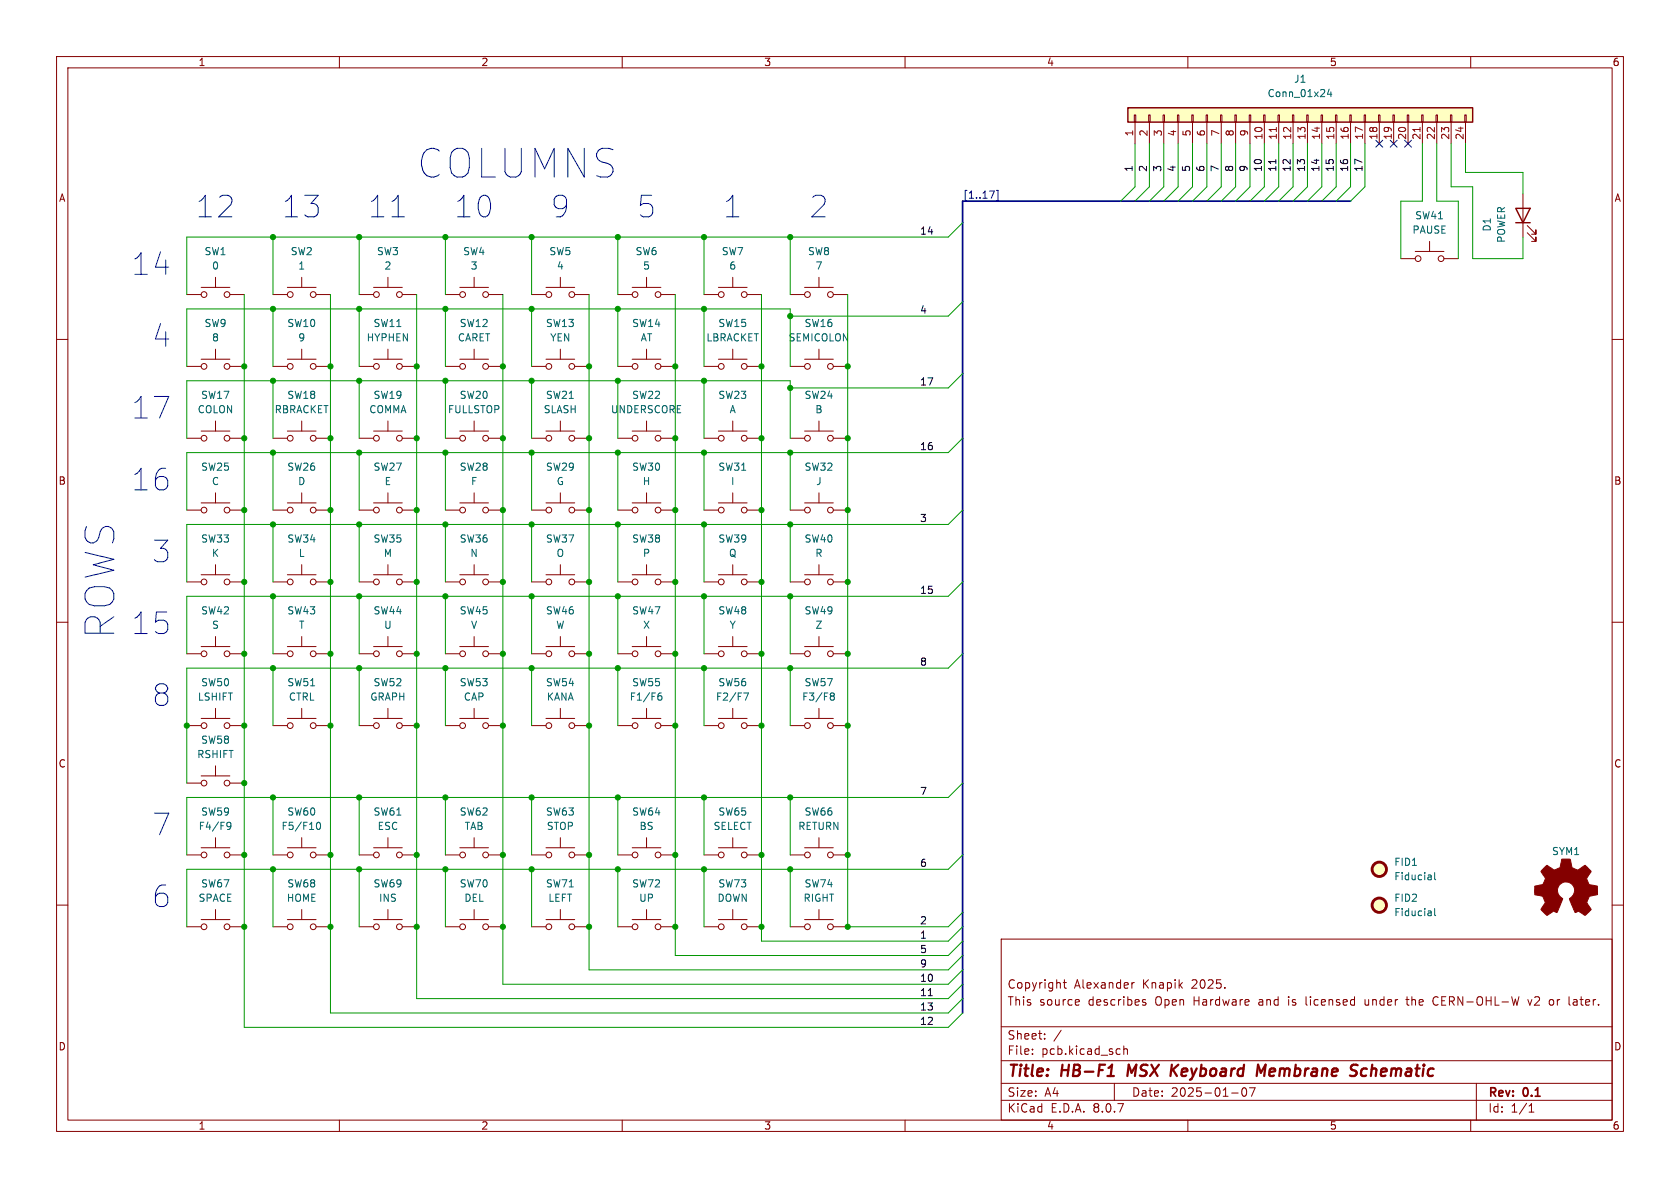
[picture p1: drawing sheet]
<svg xmlns="http://www.w3.org/2000/svg" width="297mm" height="210mm" viewBox="0 0 297 210" stroke-linecap="round" stroke-linejoin="round" font-family="sans-serif">
<g fill="none" stroke="#840000" stroke-width=".18">
<path d="M10 10h277v190h-277zM12 12h273v186h-273zM60 10v2M110 10v2M160 10v2M210 10v2M260 10v2M269.2 34.3v7.6M270 39.9l1.5 1.5v-.8v.8h-.7M48.3 52.1h2.5M50.8 50.8h5.1M53.3 49v1.8"/>
<path d="M55.9 52.1h2.5M78.7 52.1h2.6M81.3 50.8h5.1M83.8 49v1.8M86.4 52.1h2.5M94 52.1h2.5M96.5 50.8h5.1M99.1 49v1.8M101.6 52.1h2.5M109.2 52.1h2.6M111.8 50.8h5M114.3 49v1.8"/>
<path d="M116.8 52.1h2.6M124.5 52.1h2.5M127 50.8h5.1M129.5 49v1.8M132.1 52.1h2.5M247.6 45.7h2.6M250.2 44.5h5.1M252.7 42.7v1.8M255.3 45.7h2.5M270 41.1l1.5 1.6v-.8v.8h-.7M10 60h2M48.3 64.8h2.5"/>
<path d="M48.3 77.5h2.5M50.8 63.5h5.1M50.8 76.2h5.1M53.3 61.7v1.8M53.3 74.4v1.8M55.9 64.8h2.5M55.9 77.5h2.5M63.5 64.8h2.5M63.5 77.5h2.5M66 63.5h5.1M66 76.2h5.1M68.6 61.7v1.8"/>
<path d="M68.6 74.4v1.8M71.1 64.8h2.6M71.1 77.5h2.6M78.7 64.8h2.6M78.7 77.5h2.6M81.3 63.5h5.1M81.3 76.2h5.1M83.8 61.7v1.8M83.8 74.4v1.8M86.4 64.8h2.5M86.4 77.5h2.5M94 64.8h2.5"/>
<path d="M96.5 63.5h5.1M99.1 61.7v1.8M101.6 64.8h2.5M109.2 64.8h2.6M111.8 63.5h5M114.3 61.7v1.8M116.8 64.8h2.6M124.5 64.8h2.5M127 63.5h5.1M129.5 61.7v1.8M132.1 64.8h2.5M285 60h2"/>
<path d="M48.3 90.2h2.5M50.8 88.9h5.1M53.3 87.1v1.8M53.3 99.8v1.8M55.9 90.2h2.5M63.5 90.2h2.5M66 88.9h5.1M68.6 87.1v1.8M68.6 99.8v1.8M71.1 90.2h2.6M78.7 90.2h2.6M81.3 88.9h5.1"/>
<path d="M83.8 87.1v1.8M83.8 99.8v1.8M86.4 90.2h2.5M10 110h2M48.3 115.6h2.5M48.3 102.9h2.5M50.8 114.3h5.1M50.8 101.6h5.1M53.3 112.5v1.8M55.9 115.6h2.5M55.9 102.9h2.5M63.5 115.6h2.5"/>
<path d="M63.5 102.9h2.5M66 114.3h5.1M66 101.6h5.1M68.6 112.5v1.8M71.1 115.6h2.6M71.1 102.9h2.6M78.7 115.6h2.6M78.7 102.9h2.6M81.3 114.3h5.1M81.3 101.6h5.1M83.8 112.5v1.8M86.4 115.6h2.5"/>
<path d="M86.4 102.9h2.5M285 110h2M48.3 128.3h2.5M50.8 127h5.1M53.3 125.2v1.8M55.9 128.3h2.5M63.5 128.3h2.5M66 127h5.1M68.6 125.2v1.8M71.1 128.3h2.6M78.7 128.3h2.6M81.3 127h5.1"/>
<path d="M83.8 125.2v1.8M86.4 128.3h2.5M94 128.3h2.5M96.5 127h5.1M99.1 125.2v1.8M101.6 128.3h2.5M10 160h2M177 166h108v32h-108zM188 173.7h.5M188.2 173.2v1.3l.3 .2M190.6 176.7l.2 .4-.7 .1M190.7 177.6l-.1 .1"/>
<path d="M200.1 173.7v1M200.5 173.7l-.3 .1-.1 .2M202 177.1l.5 .2 .1 .2-.2 .2-.4-.1M202 176.8h.5M230.9 176.2l.1 1.4M241.3 176.7v.8l.2 .2M248.5 176.7h.6M248.7 176.2v1.3l.4 .2M254 176.2a.76 .76 0 0 0-.7 .7 .76 .76 0 0 0 .7 .8M270.1 176.7l.4 1 .3-1M274.2 176.7l.3 .1 .2 .2-.1 .6-.4 .1M278.6 176.7l-.4 .1"/>
<path d="M278.7 177.1h-.4a.29 .29 0 0 0-.2 .3 .29 .29 0 0 0 .2 .3h.4M285 160h2M60 198v2M110 198v2M160 198v2M177 194.5h108M177 191.5h108M177 187.5h108M177 181.5h108M182.5 186.3v.1M182.5 185.5v.1M184.7 183.6v.1"/>
<path d="M184.7 182.8v.1M187.6 182.1l-1.3 2M197 191.5v3M197.9 185.4l.1 .1M198 186.3l-.1 .1M198.7 184.9v1.5M198.7 185.5l.2-.1 .3 .1 .1 .9M210 198v2M217.7 193.2h1.2M219.7 192.4a.81 .81 0 0 0 .3 1.4l.2-.1 .2-.5-.2-.8M221.9 192.3l-.7 1.5M260 198v2"/>
<path d="M261 191.5v6.5M270.3 196.6h.9M270.3 195.5l.4-.4v1.5"/>
<circle cx="51.3" cy="52.1" r=".51"/>
<circle cx="55.4" cy="52.1" r=".51"/>
<circle cx="81.8" cy="52.1" r=".51"/>
<circle cx="85.9" cy="52.1" r=".51"/>
<circle cx="97" cy="52.1" r=".51"/>
<circle cx="101.1" cy="52.1" r=".51"/>
<circle cx="112.3" cy="52.1" r=".51"/>
<circle cx="116.3" cy="52.1" r=".51"/>
<circle cx="127.5" cy="52.1" r=".51"/>
<circle cx="131.6" cy="52.1" r=".51"/>
<circle cx="250.7" cy="45.7" r=".51"/>
<circle cx="254.8" cy="45.7" r=".51"/>
<circle cx="51.3" cy="77.5" r=".51"/>
<circle cx="51.3" cy="64.8" r=".51"/>
<circle cx="55.4" cy="77.5" r=".51"/>
<circle cx="55.4" cy="64.8" r=".51"/>
<circle cx="66.5" cy="64.8" r=".51"/>
<circle cx="66.5" cy="77.5" r=".51"/>
<circle cx="70.6" cy="64.8" r=".51"/>
<circle cx="70.6" cy="77.5" r=".51"/>
<circle cx="81.8" cy="77.5" r=".51"/>
<circle cx="81.8" cy="64.8" r=".51"/>
<circle cx="85.9" cy="64.8" r=".51"/>
<circle cx="85.9" cy="77.5" r=".51"/>
<circle cx="97" cy="64.8" r=".51"/>
<circle cx="101.1" cy="64.8" r=".51"/>
<circle cx="112.3" cy="64.8" r=".51"/>
<circle cx="116.3" cy="64.8" r=".51"/>
<circle cx="127.5" cy="64.8" r=".51"/>
<circle cx="131.6" cy="64.8" r=".51"/>
<circle cx="51.3" cy="90.2" r=".51"/>
<circle cx="55.4" cy="90.2" r=".51"/>
<circle cx="66.5" cy="90.2" r=".51"/>
<circle cx="70.6" cy="90.2" r=".51"/>
<circle cx="81.8" cy="90.2" r=".51"/>
<circle cx="85.9" cy="90.2" r=".51"/>
<circle cx="51.3" cy="102.9" r=".51"/>
<circle cx="51.3" cy="115.6" r=".51"/>
<circle cx="55.4" cy="102.9" r=".51"/>
<circle cx="55.4" cy="115.6" r=".51"/>
<circle cx="66.5" cy="115.6" r=".51"/>
<circle cx="66.5" cy="102.9" r=".51"/>
<circle cx="70.6" cy="115.6" r=".51"/>
<circle cx="70.6" cy="102.9" r=".51"/>
<circle cx="81.8" cy="102.9" r=".51"/>
<circle cx="81.8" cy="115.6" r=".51"/>
<circle cx="85.9" cy="115.6" r=".51"/>
<circle cx="85.9" cy="102.9" r=".51"/>
<circle cx="51.3" cy="128.3" r=".51"/>
<circle cx="55.4" cy="128.3" r=".51"/>
<circle cx="66.5" cy="128.3" r=".51"/>
<circle cx="70.6" cy="128.3" r=".51"/>
<circle cx="81.8" cy="128.3" r=".51"/>
<circle cx="85.9" cy="128.3" r=".51"/>
<circle cx="97" cy="128.3" r=".51"/>
<circle cx="101.1" cy="128.3" r=".51"/>
</g>
<path d="M195.8 190.2h1.1M199.6 188.2l-.3 2M207.3 189.1l.8 1.1M208.3 188.2l-1.3 1.2M222.4 188.2l.5 1.4 .8-1.4-.2 2M239.3 188.2l.7 .1M239.5 189.3a.46 .46 0 0 1 .4 .4 .46 .46 0 0 1-.3 .4M241.5 188.9a.66 .66 0 0 0-.8 .4v.7l.2 .2h.4" fill="none" stroke="#840000" stroke-width=".4"/>
<path d="M272.9 153.5l.6-.5 .9 .5a.62 .62 0 0 0 1 0h.2a1.62 1.62 0 0 0 .4-1.4l.1-.2h1.5l.2 .8a.74 .74 0 0 0 .6 .9l.5 .2 1.3-.8 1.1 1-.4 .7a.75 .75 0 0 0-.2 1.2l.2 .5 1.5 .2v1.5l-1.4 .3-.1 .1a1.23 1.23 0 0 0-.3 1.2l.7 1.1-.1 .1-1 .9-.8-.5a.54 .54 0 0 0-.9 0l-1-2.3a2.33 2.33 0 0 0 .8-2 1.54 1.54 0 0 0-2.5-.7 1.54 1.54 0 0 0 .5 2.6l-1.1 2.4a.69 .69 0 0 0-1.1 .1l-.6 .4-1.1-1 .8-1.2-.2-.6a.71 .71 0 0 0-.9-.7l-.8-.2v-1.5h.5a1.11 1.11 0 0 0 1.2-.7 .72 .72 0 0 0-.2-1.2l-.4-.7z" fill="#840000" stroke="#840000" stroke-width=".18"/>
<g fill="#ffffc2" stroke="#ffffc2" stroke-width=".18">
<circle cx="243.8" cy="153.7" r="1.27"/>
<circle cx="243.8" cy="160" r="1.27"/>
</g>
<g fill="none" stroke="#840000" stroke-width=".51">
<circle cx="243.8" cy="153.7" r="1.27"/>
<circle cx="243.8" cy="160" r="1.27"/>
</g>
<path d="M253 154.7v.8M253 155.5h-.1M253 155h-.1M253.6 154.2v1.1l.2 .2M253 161.1v.8M253 161.8l-.1 .1M253 161.3l-.1 .1M253.6 160.6v1.1l.2 .2" fill="none" stroke="#006464" stroke-width=".18"/>
<path d="M268 36.8h2.5l-1.3 2.6zM268 39.4h2.5" fill="none" stroke="#840000" stroke-width=".25"/>
<path d="M199.4 19.1h60.9v2.5h-60.9z" fill="#ffffc2"/>
<g fill="none" stroke="#840000" stroke-width=".18">
<path d="M200.5 20.3h.3v1.3h-.3zM200.7 21.6v3.8M203.1 20.3h.2v1.3h-.2zM203.2 21.6v3.8M205.6 20.3h.3v1.3h-.3zM205.7 21.6v3.8M208.2 20.3h.2v1.3h-.2zM208.3 21.6v3.8M210.7 20.3h.2v1.3h-.2zM210.8 21.6v3.8M213.2 20.3h.3v1.3h-.3zM213.4 21.6v3.8"/>
<path d="M215.8 20.3h.2v1.3h-.2zM215.9 21.6v3.8M218.3 20.3h.3v1.3h-.3zM218.4 21.6v3.8M220.9 20.3h.2v1.3h-.2zM221 21.6v3.8M223.4 20.3h.2v1.3h-.2zM223.5 21.6v3.8M225.9 20.3h.3v1.3h-.3zM226.1 21.6v3.8M228.5 20.3h.2v1.3h-.2zM228.6 21.6v3.8"/>
<path d="M231 20.3h.3v1.3h-.3zM231.1 21.6v3.8M233.6 20.3h.2v1.3h-.2zM233.7 21.6v3.8M236.1 20.3h.2v1.3h-.2zM236.2 21.6v3.8M238.6 20.3h.3v1.3h-.3zM238.8 21.6v3.8M241.2 20.3h.2v1.3h-.2zM241.3 21.6v3.8M243.7 20.3h.3v1.3h-.3zM243.8 21.6v3.8"/>
<path d="M246.3 20.3h.2v1.3h-.2zM246.4 21.6v3.8M248.8 20.3h.2v1.3h-.2zM248.9 21.6v3.8M251.3 20.3h.3v1.3h-.3zM251.5 21.6v3.8M253.9 20.3h.2v1.3h-.2zM254 21.6v3.8M256.4 20.3h.3v1.3h-.3zM256.5 21.6v3.8M259 20.3h.2v1.3h-.2zM259.1 21.6v3.8"/>
<path d="M33 52.1h2.6M35.6 50.8h5M38.1 49v1.8M40.6 52.1h2.6M63.5 52.1h2.5M66 50.8h5.1M68.6 49v1.8M71.1 52.1h2.6M139.7 52.1h2.5M142.2 50.8h5.1M144.8 49v1.8M147.3 52.1h2.6"/>
<path d="M33 64.8h2.6M33 77.5h2.6M35.6 63.5h5M35.6 76.2h5M38.1 61.7v1.8M38.1 74.4v1.8M40.6 64.8h2.6M40.6 77.5h2.6M94 77.5h2.5M96.5 76.2h5.1M99.1 74.4v1.8M101.6 77.5h2.5"/>
<path d="M109.2 77.5h2.6M111.8 76.2h5M114.3 74.4v1.8M116.8 77.5h2.6M124.5 77.5h2.5M127 76.2h5.1M129.5 74.4v1.8M132.1 77.5h2.5M139.7 64.8h2.5M139.7 77.5h2.5M142.2 63.5h5.1M142.2 76.2h5.1"/>
<path d="M144.8 61.7v1.8M144.8 74.4v1.8M147.3 64.8h2.6M147.3 77.5h2.6M33 90.2h2.6M35.6 88.9h5M38.1 87.1v1.8M38.1 99.8v1.8M40.6 90.2h2.6M94 90.2h2.5M96.5 88.9h5.1M99.1 87.1v1.8"/>
<path d="M99.1 99.8v1.8M101.6 90.2h2.5M109.2 90.2h2.6M111.8 88.9h5M114.3 87.1v1.8M114.3 99.8v1.8M116.8 90.2h2.6M124.5 90.2h2.5M127 88.9h5.1M129.5 87.1v1.8M129.5 99.8v1.8M132.1 90.2h2.5"/>
<path d="M139.7 90.2h2.5M142.2 88.9h5.1M144.8 87.1v1.8M144.8 99.8v1.8M147.3 90.2h2.6M33 115.6h2.6M33 102.9h2.6M35.6 114.3h5M35.6 101.6h5M38.1 112.5v1.8M40.6 115.6h2.6M40.6 102.9h2.6"/>
<path d="M94 115.6h2.5M94 102.9h2.5M96.5 114.3h5.1M96.5 101.6h5.1M99.1 112.5v1.8M101.6 115.6h2.5M101.6 102.9h2.5M109.2 115.6h2.6M109.2 102.9h2.6M111.8 114.3h5M111.8 101.6h5M114.3 112.5v1.8"/>
<path d="M116.8 115.6h2.6M116.8 102.9h2.6M124.5 115.6h2.5M124.5 102.9h2.5M127 114.3h5.1M127 101.6h5.1M129.5 112.5v1.8M132.1 115.6h2.5M132.1 102.9h2.5M139.7 115.6h2.5M139.7 102.9h2.5M142.2 114.3h5.1"/>
<path d="M142.2 101.6h5.1M144.8 112.5v1.8M147.3 115.6h2.6M147.3 102.9h2.6M33 128.3h2.6M33 138.4h2.6M35.6 127h5M35.6 137.2h5M38.1 125.2v1.8M38.1 135.4v1.8M40.6 128.3h2.6M40.6 138.4h2.6"/>
<path d="M109.2 128.3h2.6M111.8 127h5M114.3 125.2v1.8M116.8 128.3h2.6M124.5 128.3h2.5M127 127h5.1M129.5 125.2v1.8M132.1 128.3h2.5M139.7 128.3h2.5M142.2 127h5.1M144.8 125.2v1.8M147.3 128.3h2.6"/>
<path d="M33 151.1h2.6M35.6 149.9h5M38.1 148.1v1.8M40.6 151.1h2.6M48.3 151.1h2.5M50.8 149.9h5.1M53.3 148.1v1.8M55.9 151.1h2.5M63.5 151.1h2.5M66 149.9h5.1M68.6 148.1v1.8M71.1 151.1h2.6"/>
<path d="M78.7 151.1h2.6M81.3 149.9h5.1M83.8 148.1v1.8M86.4 151.1h2.5M94 151.1h2.5M96.5 149.9h5.1M99.1 148.1v1.8M101.6 151.1h2.5M109.2 151.1h2.6M111.8 149.9h5M114.3 148.1v1.8M116.8 151.1h2.6"/>
<path d="M124.5 151.1h2.5M127 149.9h5.1M129.5 148.1v1.8M132.1 151.1h2.5M139.7 151.1h2.5M142.2 149.9h5.1M144.8 148.1v1.8M147.3 151.1h2.6M33 163.8h2.6M35.6 162.6h5M38.1 160.8v1.8M40.6 163.8h2.6"/>
<path d="M48.3 163.8h2.5M50.8 162.6h5.1M53.3 160.8v1.8M55.9 163.8h2.5M63.5 163.8h2.5M66 162.6h5.1M68.6 160.8v1.8M71.1 163.8h2.6M78.7 163.8h2.6M81.3 162.6h5.1M83.8 160.8v1.8M86.4 163.8h2.5"/>
<path d="M94 163.8h2.5M96.5 162.6h5.1M99.1 160.8v1.8M101.6 163.8h2.5M109.2 163.8h2.6M111.8 162.6h5M114.3 160.8v1.8M116.8 163.8h2.6M124.5 163.8h2.5M127 162.6h5.1M129.5 160.8v1.8M132.1 163.8h2.5"/>
<path d="M139.7 163.8h2.5M142.2 162.6h5.1M144.8 160.8v1.8M147.3 163.8h2.6"/>
<circle cx="36.1" cy="52.1" r=".51"/>
<circle cx="40.1" cy="52.1" r=".51"/>
<circle cx="66.5" cy="52.1" r=".51"/>
<circle cx="70.6" cy="52.1" r=".51"/>
<circle cx="142.7" cy="52.1" r=".51"/>
<circle cx="146.8" cy="52.1" r=".51"/>
<circle cx="36.1" cy="64.8" r=".51"/>
<circle cx="36.1" cy="77.5" r=".51"/>
<circle cx="40.1" cy="64.8" r=".51"/>
<circle cx="40.1" cy="77.5" r=".51"/>
<circle cx="97" cy="77.5" r=".51"/>
<circle cx="101.1" cy="77.5" r=".51"/>
<circle cx="112.3" cy="77.5" r=".51"/>
<circle cx="116.3" cy="77.5" r=".51"/>
<circle cx="127.5" cy="77.5" r=".51"/>
<circle cx="131.6" cy="77.5" r=".51"/>
<circle cx="142.7" cy="77.5" r=".51"/>
<circle cx="142.7" cy="64.8" r=".51"/>
<circle cx="146.8" cy="77.5" r=".51"/>
<circle cx="146.8" cy="64.8" r=".51"/>
<circle cx="36.1" cy="90.2" r=".51"/>
<circle cx="40.1" cy="90.2" r=".51"/>
<circle cx="97" cy="90.2" r=".51"/>
<circle cx="101.1" cy="90.2" r=".51"/>
<circle cx="112.3" cy="90.2" r=".51"/>
<circle cx="116.3" cy="90.2" r=".51"/>
<circle cx="127.5" cy="90.2" r=".51"/>
<circle cx="131.6" cy="90.2" r=".51"/>
<circle cx="142.7" cy="90.2" r=".51"/>
<circle cx="146.8" cy="90.2" r=".51"/>
<circle cx="36.1" cy="102.9" r=".51"/>
<circle cx="36.1" cy="115.6" r=".51"/>
<circle cx="40.1" cy="115.6" r=".51"/>
<circle cx="40.1" cy="102.9" r=".51"/>
<circle cx="97" cy="115.6" r=".51"/>
<circle cx="97" cy="102.9" r=".51"/>
<circle cx="101.1" cy="102.9" r=".51"/>
<circle cx="101.1" cy="115.6" r=".51"/>
<circle cx="112.3" cy="115.6" r=".51"/>
<circle cx="112.3" cy="102.9" r=".51"/>
<circle cx="116.3" cy="102.9" r=".51"/>
<circle cx="116.3" cy="115.6" r=".51"/>
<circle cx="127.5" cy="102.9" r=".51"/>
<circle cx="127.5" cy="115.6" r=".51"/>
<circle cx="131.6" cy="115.6" r=".51"/>
<circle cx="131.6" cy="102.9" r=".51"/>
<circle cx="142.7" cy="102.9" r=".51"/>
<circle cx="142.7" cy="115.6" r=".51"/>
<circle cx="146.8" cy="102.9" r=".51"/>
<circle cx="146.8" cy="115.6" r=".51"/>
<circle cx="36.1" cy="138.4" r=".51"/>
<circle cx="36.1" cy="128.3" r=".51"/>
<circle cx="40.1" cy="128.3" r=".51"/>
<circle cx="40.1" cy="138.4" r=".51"/>
<circle cx="112.3" cy="128.3" r=".51"/>
<circle cx="116.3" cy="128.3" r=".51"/>
<circle cx="127.5" cy="128.3" r=".51"/>
<circle cx="131.6" cy="128.3" r=".51"/>
<circle cx="142.7" cy="128.3" r=".51"/>
<circle cx="146.8" cy="128.3" r=".51"/>
<circle cx="36.1" cy="151.1" r=".51"/>
<circle cx="40.1" cy="151.1" r=".51"/>
<circle cx="51.3" cy="151.1" r=".51"/>
<circle cx="55.4" cy="151.1" r=".51"/>
<circle cx="66.5" cy="151.1" r=".51"/>
<circle cx="70.6" cy="151.1" r=".51"/>
<circle cx="81.8" cy="151.1" r=".51"/>
<circle cx="85.9" cy="151.1" r=".51"/>
<circle cx="97" cy="151.1" r=".51"/>
<circle cx="101.1" cy="151.1" r=".51"/>
<circle cx="112.3" cy="151.1" r=".51"/>
<circle cx="116.3" cy="151.1" r=".51"/>
<circle cx="127.5" cy="151.1" r=".51"/>
<circle cx="131.6" cy="151.1" r=".51"/>
<circle cx="142.7" cy="151.1" r=".51"/>
<circle cx="146.8" cy="151.1" r=".51"/>
<circle cx="36.1" cy="163.8" r=".51"/>
<circle cx="40.1" cy="163.8" r=".51"/>
<circle cx="51.3" cy="163.8" r=".51"/>
<circle cx="55.4" cy="163.8" r=".51"/>
<circle cx="66.5" cy="163.8" r=".51"/>
<circle cx="70.6" cy="163.8" r=".51"/>
<circle cx="81.8" cy="163.8" r=".51"/>
<circle cx="85.9" cy="163.8" r=".51"/>
<circle cx="97" cy="163.8" r=".51"/>
<circle cx="101.1" cy="163.8" r=".51"/>
<circle cx="112.3" cy="163.8" r=".51"/>
<circle cx="116.3" cy="163.8" r=".51"/>
<circle cx="127.5" cy="163.8" r=".51"/>
<circle cx="131.6" cy="163.8" r=".51"/>
<circle cx="142.7" cy="163.8" r=".51"/>
<circle cx="146.8" cy="163.8" r=".51"/>
</g>
<path d="M199.4 19.1h60.9v2.5h-60.9z" fill="none" stroke="#840000" stroke-width=".25"/>
<path d="M225.6 22.5v.8M251 22.5v.8" fill="none" stroke="#a90000" stroke-width=".18"/>
<g fill="none" stroke="#006464" stroke-width=".18">
<path d="M235 15.8l-.3 .9h.8M235.3 16.2v.9M116.4 123.1l.4-.1 .2 .2-.1 .5-.4 .1-.1-.2M116.9 122.5l-.4 .1-.1 .2M131.5 122.5h.8l-.5 1.3M146.8 122.6l.2-.1 .4 .1 .1 .2-.2 .2M146.8 122.9l.2 .1M147 123h.3M147 123l-.2 .2M147.3 123l.2 .3-.1 .3-.1 .2-.5-.2M40.2 145.5l.1-.1 .5 .1a.84 .84 0 0 1-.3 1.1h-.3M40.8 145.9l-.2 .2-.4-.1"/>
<path d="M56.1 145.5l.1-.1a.68 .68 0 0 1 .5 .6 .68 .68 0 0 1-.5 .6l-.1-.1-.2-.4z"/>
</g>
<path d="M225.5 28.2v.7M164.1 176h.7" fill="none" stroke="#0f0f0f" stroke-width=".18"/>
<path d="M174.9 33.8h.9l-.6 1.2M176.1 33.7h.3v1.8h-.3M243.2 24.8l1.2 1.2M244.4 24.8l-1.2 1.2M245.8 24.8l1.2 1.2M247 24.8l-1.2 1.2M248.3 24.8l1.2 1.2M249.5 24.8l-1.2 1.2" fill="none" stroke="#000084" stroke-width=".18"/>
<path d="M238.8 35.6h-68.6v143.5" fill="none" stroke="#000084" stroke-width=".3"/>
<g fill="none" stroke="#009600" stroke-width=".18">
<path d="M170.2 39.4l-2.6 2.5h-134.6v10.2M200.7 25.4v7.6l-2.6 2.6M203.2 25.4v7.6l-2.5 2.6M205.7 25.4v7.6l-2.5 2.6M208.3 25.4v7.6l-2.6 2.6M210.8 25.4v7.6l-2.5 2.6M213.4 25.4v7.6l-2.6 2.6M215.9 25.4v7.6l-2.5 2.6M218.4 25.4v7.6l-2.5 2.6M221 25.4v7.6l-2.6 2.6M223.5 25.4v7.6l-2.5 2.6M226.1 25.4v7.6l-2.6 2.6"/>
<path d="M228.6 25.4v7.6l-2.5 2.6M231.1 25.4v7.6l-2.5 2.6M233.7 25.4v7.6l-2.6 2.6M236.2 25.4v7.6l-2.5 2.6M238.8 25.4v7.6l-2.6 2.6M241.3 25.4v7.6l-2.5 2.6M251.5 25.4v10.2h-3.9v10.1M254 25.4v10.2h3.8v10.1M256.5 25.4v7.6h3.8v12.7h8.9v-3.8M259.1 25.4v5.1h10.1v3.8M43.2 52.1v129.5h124.4l2.6-2.5M48.3 41.9v10.2"/>
<path d="M48.3 54.6v10.2M58.4 52.1v127h109.2l2.6-2.6M63.5 41.9v10.2M63.5 54.6v10.2M73.7 52.1v124.4h93.9l2.6-2.5M78.7 41.9v10.2M78.7 54.6v10.2M88.9 52.1v121.9h78.7l2.6-2.5M94 41.9v10.2M94 54.6v10.2M104.1 52.1v119.4h63.5l2.6-2.6M109.2 41.9v10.2"/>
<path d="M109.2 54.6v10.2M119.4 52.1v116.8h48.2l2.6-2.5M124.5 41.9v10.2M124.5 54.6v10.2M134.6 52.1v114.3h33l2.6-2.6M139.7 41.9v10.2M149.9 52.1v111.7h17.7l2.6-2.5M170.2 53.3l-2.6 2.6h-27.9M33 64.8v-10.2h106.7v10.2M33 77.5v-10.2h106.7v10.2M48.3 67.3v10.2M63.5 67.3v10.2"/>
<path d="M78.7 67.3v10.2M94 67.3v10.2M109.2 67.3v10.2M124.5 67.3v10.2M170.2 66l-2.6 2.6h-27.9M170.2 77.5l-2.6 2.5h-134.6v10.2M48.3 80v10.2M48.3 92.7v10.2M63.5 80v10.2M63.5 92.7v10.2M78.7 80v10.2M78.7 92.7v10.2"/>
<path d="M94 80v10.2M94 92.7v10.2M109.2 80v10.2M109.2 92.7v10.2M124.5 80v10.2M124.5 92.7v10.2M139.7 80v10.2M139.7 92.7v10.2M170.2 90.2l-2.6 2.5h-134.6v10.2M48.3 105.4v10.2M48.3 118.1v10.2M63.5 105.4v10.2"/>
<path d="M63.5 118.1v10.2M78.7 105.4v10.2M78.7 118.1v10.2M94 105.4v10.2M94 118.1v10.2M109.2 105.4v10.2M109.2 118.1v10.2M124.5 105.4v10.2M124.5 118.1v10.2M139.7 105.4v10.2M139.7 118.1v10.2M170.2 102.9l-2.6 2.5h-134.6v10.2"/>
<path d="M170.2 115.6l-2.6 2.5h-134.6v20.3M170.2 138.4l-2.6 2.6h-134.6v10.1M48.3 141v10.1M48.3 153.7v10.1M63.5 141v10.1M63.5 153.7v10.1M78.7 141v10.1M78.7 153.7v10.1M94 141v10.1M94 153.7v10.1M109.2 141v10.1M109.2 153.7v10.1"/>
<path d="M124.5 141v10.1M124.5 153.7v10.1M139.7 141v10.1M139.7 153.7v10.1M170.2 151.1l-2.6 2.6h-134.6v10.1"/>
</g>
<g fill="#009600" stroke="#009600" stroke-width=".18">
<circle cx="58.4" cy="128.3" r=".46"/>
<circle cx="43.2" cy="128.3" r=".46"/>
<circle cx="48.3" cy="105.4" r=".46"/>
<circle cx="58.4" cy="102.9" r=".46"/>
<circle cx="43.2" cy="115.6" r=".46"/>
<circle cx="33" cy="128.3" r=".46"/>
<circle cx="43.2" cy="102.9" r=".46"/>
<circle cx="48.3" cy="92.7" r=".46"/>
<circle cx="43.2" cy="90.2" r=".46"/>
<circle cx="48.3" cy="80" r=".46"/>
<circle cx="58.4" cy="77.5" r=".46"/>
<circle cx="63.5" cy="80" r=".46"/>
<circle cx="58.4" cy="90.2" r=".46"/>
<circle cx="63.5" cy="92.7" r=".46"/>
<circle cx="63.5" cy="54.6" r=".46"/>
<circle cx="63.5" cy="67.3" r=".46"/>
<circle cx="94" cy="54.6" r=".46"/>
<circle cx="78.7" cy="67.3" r=".46"/>
<circle cx="73.7" cy="90.2" r=".46"/>
<circle cx="78.7" cy="92.7" r=".46"/>
<circle cx="78.7" cy="54.6" r=".46"/>
<circle cx="78.7" cy="41.9" r=".46"/>
<circle cx="88.9" cy="90.2" r=".46"/>
<circle cx="88.9" cy="64.8" r=".46"/>
<circle cx="94" cy="67.3" r=".46"/>
<circle cx="88.9" cy="77.5" r=".46"/>
<circle cx="58.4" cy="115.6" r=".46"/>
<circle cx="63.5" cy="118.1" r=".46"/>
<circle cx="48.3" cy="118.1" r=".46"/>
<circle cx="63.5" cy="105.4" r=".46"/>
<circle cx="78.7" cy="80" r=".46"/>
<circle cx="73.7" cy="77.5" r=".46"/>
<circle cx="58.4" cy="64.8" r=".46"/>
<circle cx="73.7" cy="64.8" r=".46"/>
<circle cx="48.3" cy="41.9" r=".46"/>
<circle cx="48.3" cy="67.3" r=".46"/>
<circle cx="48.3" cy="54.6" r=".46"/>
<circle cx="43.2" cy="64.8" r=".46"/>
<circle cx="63.5" cy="41.9" r=".46"/>
<circle cx="134.6" cy="102.9" r=".46"/>
<circle cx="149.9" cy="102.9" r=".46"/>
<circle cx="134.6" cy="90.2" r=".46"/>
<circle cx="149.9" cy="90.2" r=".46"/>
<circle cx="139.7" cy="92.7" r=".46"/>
<circle cx="109.2" cy="105.4" r=".46"/>
<circle cx="124.5" cy="92.7" r=".46"/>
<circle cx="119.4" cy="90.2" r=".46"/>
<circle cx="139.7" cy="118.1" r=".46"/>
<circle cx="149.9" cy="115.6" r=".46"/>
<circle cx="139.7" cy="55.9" r=".46"/>
<circle cx="134.6" cy="77.5" r=".46"/>
<circle cx="139.7" cy="68.6" r=".46"/>
<circle cx="139.7" cy="80" r=".46"/>
<circle cx="134.6" cy="64.8" r=".46"/>
<circle cx="139.7" cy="41.9" r=".46"/>
<circle cx="149.9" cy="77.5" r=".46"/>
<circle cx="149.9" cy="64.8" r=".46"/>
<circle cx="104.1" cy="64.8" r=".46"/>
<circle cx="109.2" cy="67.3" r=".46"/>
<circle cx="119.4" cy="64.8" r=".46"/>
<circle cx="104.1" cy="102.9" r=".46"/>
<circle cx="109.2" cy="92.7" r=".46"/>
<circle cx="104.1" cy="90.2" r=".46"/>
<circle cx="94" cy="92.7" r=".46"/>
<circle cx="94" cy="105.4" r=".46"/>
<circle cx="124.5" cy="80" r=".46"/>
<circle cx="119.4" cy="77.5" r=".46"/>
<circle cx="104.1" cy="77.5" r=".46"/>
<circle cx="109.2" cy="80" r=".46"/>
<circle cx="94" cy="80" r=".46"/>
<circle cx="109.2" cy="54.6" r=".46"/>
<circle cx="109.2" cy="41.9" r=".46"/>
<circle cx="94" cy="41.9" r=".46"/>
<circle cx="124.5" cy="41.9" r=".46"/>
<circle cx="124.5" cy="54.6" r=".46"/>
<circle cx="124.5" cy="67.3" r=".46"/>
<circle cx="134.6" cy="128.3" r=".46"/>
<circle cx="124.5" cy="141" r=".46"/>
<circle cx="119.4" cy="128.3" r=".46"/>
<circle cx="94" cy="153.7" r=".46"/>
<circle cx="94" cy="141" r=".46"/>
<circle cx="109.2" cy="153.7" r=".46"/>
<circle cx="104.1" cy="151.1" r=".46"/>
<circle cx="104.1" cy="163.8" r=".46"/>
<circle cx="134.6" cy="151.1" r=".46"/>
<circle cx="139.7" cy="141" r=".46"/>
<circle cx="149.9" cy="128.3" r=".46"/>
<circle cx="104.1" cy="128.3" r=".46"/>
<circle cx="109.2" cy="141" r=".46"/>
<circle cx="149.9" cy="151.1" r=".46"/>
<circle cx="149.9" cy="163.8" r=".46"/>
<circle cx="63.5" cy="153.7" r=".46"/>
<circle cx="48.3" cy="153.7" r=".46"/>
<circle cx="43.2" cy="163.8" r=".46"/>
<circle cx="43.2" cy="151.1" r=".46"/>
<circle cx="73.7" cy="151.1" r=".46"/>
<circle cx="63.5" cy="141" r=".46"/>
<circle cx="58.4" cy="151.1" r=".46"/>
<circle cx="78.7" cy="153.7" r=".46"/>
<circle cx="73.7" cy="163.8" r=".46"/>
<circle cx="78.7" cy="141" r=".46"/>
<circle cx="88.9" cy="151.1" r=".46"/>
<circle cx="88.9" cy="163.8" r=".46"/>
<circle cx="73.7" cy="128.3" r=".46"/>
<circle cx="88.9" cy="128.3" r=".46"/>
<circle cx="43.2" cy="138.4" r=".46"/>
<circle cx="48.3" cy="141" r=".46"/>
<circle cx="94" cy="118.1" r=".46"/>
<circle cx="78.7" cy="105.4" r=".46"/>
<circle cx="88.9" cy="102.9" r=".46"/>
<circle cx="73.7" cy="102.9" r=".46"/>
<circle cx="73.7" cy="115.6" r=".46"/>
<circle cx="43.2" cy="77.5" r=".46"/>
<circle cx="88.9" cy="115.6" r=".46"/>
<circle cx="78.7" cy="118.1" r=".46"/>
<circle cx="119.4" cy="151.1" r=".46"/>
<circle cx="124.5" cy="153.7" r=".46"/>
<circle cx="119.4" cy="163.8" r=".46"/>
<circle cx="134.6" cy="163.8" r=".46"/>
<circle cx="139.7" cy="153.7" r=".46"/>
<circle cx="58.4" cy="163.8" r=".46"/>
<circle cx="119.4" cy="115.6" r=".46"/>
<circle cx="124.5" cy="105.4" r=".46"/>
<circle cx="124.5" cy="118.1" r=".46"/>
<circle cx="134.6" cy="115.6" r=".46"/>
<circle cx="139.7" cy="105.4" r=".46"/>
<circle cx="109.2" cy="118.1" r=".46"/>
<circle cx="104.1" cy="115.6" r=".46"/>
<circle cx="119.4" cy="102.9" r=".46"/>
</g>
<g font-size="7.1" fill="#0000c2">
<text x="73.8" y="31.7">COLUMNS</text>
<text x="20.5" y="112.9" transform="rotate(-90 20.5 112.9)">ROWS</text>
</g>
<g font-size="5.3" fill="#0000c2">
<text x="34.6" y="38.7">12</text>
<text x="49.9" y="38.7">13</text>
<text x="65.1" y="38.7">11</text>
<text x="80.3" y="38.7">10</text>
<text x="97.4" y="38.7">9</text>
<text x="112.6" y="38.7">5</text>
<text x="127.9" y="38.7">1</text>
<text x="143.1" y="38.7">2</text>
<text x="23.5" y="48.9">14</text>
<text x="27.2" y="61.6">4</text>
<text x="23.5" y="74.3">17</text>
<text x="23.5" y="87">16</text>
<text x="27.2" y="99.7">3</text>
<text x="23.5" y="112.4">15</text>
<text x="27.2" y="125.1">8</text>
<text x="27.2" y="147.9">7</text>
<text x="27.2" y="160.6">6</text>
</g>
<g font-size="2.8" fill="#840000">
<text x="178" y="190.9">Title:</text>
<text x="187.7" y="190.9">HB-F1</text>
<text x="200.2" y="190.9">MSX</text>
<text x="208.6" y="190.9">Keyboard</text>
<text x="224.6" y="190.9">Membrane</text>
<text x="242" y="190.9">Schematic</text>
</g>
<g font-size="2.1" fill="#840000">
<text x="178" y="178">This</text>
<text x="178" y="175">Copyright</text>
<text x="183.7" y="178">source</text>
<text x="189.9" y="175">Alexander</text>
<text x="192.5" y="178">describes</text>
<text x="202" y="175">Knapik</text>
<text x="204.4" y="178">Open</text>
<text x="210.8" y="175">2025.</text>
<text x="211.3" y="178">Hardware</text>
<text x="222.9" y="178">and</text>
<text x="228.3" y="178">is</text>
<text x="231.5" y="178">licensed</text>
<text x="242.1" y="178">under</text>
<text x="249.7" y="178">the</text>
<text x="254.5" y="178">CERN-OHL-W</text>
<text x="271.5" y="178">v2</text>
<text x="275.4" y="178">or</text>
<text x="279" y="178">later.</text>
<text x="178" y="184">Sheet:</text>
<text x="178" y="186.7">File:</text>
<text x="184.1" y="186.7">pcb.kicad_sch</text>
<text x="178" y="196.9">KiCad</text>
<text x="178" y="194.1">Size:</text>
<text x="184.7" y="194.1">A4</text>
<text x="185.7" y="196.9">E.D.A.</text>
<text x="193.3" y="196.9">8.0.7</text>
<text x="200" y="194.1">Date:</text>
<text x="207" y="194.1">2025-01-07</text>
<text x="263" y="194.3">Rev:</text>
<text x="263" y="196.9">Id:</text>
<text x="267.1" y="196.9">1/1</text>
<text x="269.4" y="194.3">0.1</text>
</g>
<g font-size="1.8" fill="#840000">
<text x="35" y="11.9">1</text>
<text x="85" y="11.9">2</text>
<text x="135" y="11.9">3</text>
<text x="185" y="11.9">4</text>
<text x="235" y="11.9">5</text>
<text x="285" y="11.9">6</text>
<text x="10.3" y="35.9">A</text>
<text x="285.3" y="35.9">A</text>
<text x="10.3" y="85.9">B</text>
<text x="285.3" y="85.9">B</text>
<text x="10.3" y="135.9">C</text>
<text x="285.3" y="135.9">C</text>
<text x="10.3" y="185.9">D</text>
<text x="285.3" y="185.9">D</text>
<text x="35" y="199.9">1</text>
<text x="85" y="199.9">2</text>
<text x="135" y="199.9">3</text>
<text x="185" y="199.9">4</text>
<text x="235" y="199.9">5</text>
<text x="285" y="199.9">6</text>
</g>
<g font-size="1.8" fill="#006464">
<text x="224" y="17.4">Conn_01x24</text>
<text x="228.7" y="14.8">J1</text>
<text x="249.6" y="41.5">PAUSE</text>
<text x="250.1" y="39">SW41</text>
<text x="263.8" y="41" transform="rotate(-90 263.8 41)">D1</text>
<text x="36.1" y="45.3">SW1</text>
<text x="37.4" y="47.9">0</text>
<text x="51.3" y="45.3">SW2</text>
<text x="52.6" y="47.9">1</text>
<text x="66.5" y="45.3">SW3</text>
<text x="67.9" y="47.9">2</text>
<text x="81.8" y="45.3">SW4</text>
<text x="83.1" y="47.9">3</text>
<text x="97" y="45.3">SW5</text>
<text x="98.4" y="47.9">4</text>
<text x="112.3" y="45.3">SW6</text>
<text x="113.6" y="47.9">5</text>
<text x="127.5" y="45.3">SW7</text>
<text x="128.8" y="47.9">6</text>
<text x="142.7" y="45.3">SW8</text>
<text x="144.1" y="47.9">7</text>
<text x="266.3" y="43" transform="rotate(-90 266.3 43)">POWER</text>
<text x="36.1" y="58">SW9</text>
<text x="50.7" y="58">SW10</text>
<text x="65.9" y="58">SW11</text>
<text x="81.2" y="58">SW12</text>
<text x="96.4" y="58">SW13</text>
<text x="111.7" y="58">SW14</text>
<text x="126.9" y="58">SW15</text>
<text x="142.1" y="58">SW16</text>
<text x="37.4" y="60.6">8</text>
<text x="52.6" y="60.6">9</text>
<text x="64.7" y="60.6">HYPHEN</text>
<text x="80.8" y="60.6">CARET</text>
<text x="97.2" y="60.6">YEN</text>
<text x="113.2" y="60.6">AT</text>
<text x="124.8" y="60.6">LBRACKET</text>
<text x="139.3" y="60.6">SEMICOLON</text>
<text x="35.5" y="70.7">SW17</text>
<text x="50.7" y="70.7">SW18</text>
<text x="65.9" y="70.7">SW19</text>
<text x="81.2" y="70.7">SW20</text>
<text x="96.4" y="70.7">SW21</text>
<text x="111.7" y="70.7">SW22</text>
<text x="126.9" y="70.7">SW23</text>
<text x="142.1" y="70.7">SW24</text>
<text x="34.9" y="73.3">COLON</text>
<text x="48.5" y="73.3">RBRACKET</text>
<text x="65.2" y="73.3">COMMA</text>
<text x="79.1" y="73.3">FULLSTOP</text>
<text x="96" y="73.3">SLASH</text>
<text x="107.9" y="73.3">UNDERSCORE</text>
<text x="128.9" y="73.3">A</text>
<text x="144" y="73.3">B</text>
<text x="35.5" y="83.4">SW25</text>
<text x="50.7" y="83.4">SW26</text>
<text x="65.9" y="83.4">SW27</text>
<text x="81.2" y="83.4">SW28</text>
<text x="96.4" y="83.4">SW29</text>
<text x="111.7" y="83.4">SW30</text>
<text x="126.9" y="83.4">SW31</text>
<text x="142.1" y="83.4">SW32</text>
<text x="37.4" y="86">C</text>
<text x="52.6" y="86">D</text>
<text x="67.9" y="86">E</text>
<text x="83.2" y="86">F</text>
<text x="98.3" y="86">G</text>
<text x="113.5" y="86">H</text>
<text x="129.1" y="86">I</text>
<text x="144.2" y="86">J</text>
<text x="35.5" y="96.1">SW33</text>
<text x="37.4" y="98.7">K</text>
<text x="50.7" y="96.1">SW34</text>
<text x="52.7" y="98.7">L</text>
<text x="65.9" y="96.1">SW35</text>
<text x="67.8" y="98.7">M</text>
<text x="81.2" y="96.1">SW36</text>
<text x="83.1" y="98.7">N</text>
<text x="96.4" y="96.1">SW37</text>
<text x="98.3" y="98.7">O</text>
<text x="111.7" y="96.1">SW38</text>
<text x="113.6" y="98.7">P</text>
<text x="126.9" y="96.1">SW39</text>
<text x="128.8" y="98.7">Q</text>
<text x="142.1" y="96.1">SW40</text>
<text x="144" y="98.7">R</text>
<text x="35.5" y="108.8">SW42</text>
<text x="37.4" y="111.4">S</text>
<text x="50.7" y="108.8">SW43</text>
<text x="52.8" y="111.4">T</text>
<text x="65.9" y="108.8">SW44</text>
<text x="67.8" y="111.4">U</text>
<text x="81.2" y="108.8">SW45</text>
<text x="83.2" y="111.4">V</text>
<text x="96.4" y="108.8">SW46</text>
<text x="98.2" y="111.4">W</text>
<text x="111.7" y="108.8">SW47</text>
<text x="113.6" y="111.4">X</text>
<text x="126.9" y="108.8">SW48</text>
<text x="128.9" y="111.4">Y</text>
<text x="142.1" y="108.8">SW49</text>
<text x="144.1" y="111.4">Z</text>
<text x="34.9" y="124.1">LSHIFT</text>
<text x="35.5" y="121.5">SW50</text>
<text x="50.7" y="121.5">SW51</text>
<text x="51" y="124.1">CTRL</text>
<text x="65.4" y="124.1">GRAPH</text>
<text x="65.9" y="121.5">SW52</text>
<text x="81.2" y="121.5">SW53</text>
<text x="81.9" y="124.1">CAP</text>
<text x="96.4" y="121.5">SW54</text>
<text x="96.6" y="124.1">KANA</text>
<text x="111.2" y="124.1">F1/F6</text>
<text x="111.7" y="121.5">SW55</text>
<text x="126.5" y="124.1">F2/F7</text>
<text x="126.9" y="121.5">SW56</text>
<text x="141.7" y="124.1">F3/F8</text>
<text x="142.1" y="121.5">SW57</text>
<text x="35.5" y="131.7">SW58</text>
<text x="34.8" y="134.2">RSHIFT</text>
<text x="35" y="146.9">F4/F9</text>
<text x="35.5" y="144.4">SW59</text>
<text x="49.7" y="146.9">F5/F10</text>
<text x="50.7" y="144.4">SW60</text>
<text x="65.9" y="144.4">SW61</text>
<text x="66.7" y="146.9">ESC</text>
<text x="81.2" y="144.4">SW62</text>
<text x="82.1" y="146.9">TAB</text>
<text x="96.4" y="144.4">SW63</text>
<text x="96.6" y="146.9">STOP</text>
<text x="111.7" y="144.4">SW64</text>
<text x="113" y="146.9">BS</text>
<text x="126.1" y="146.9">SELECT</text>
<text x="126.9" y="144.4">SW65</text>
<text x="141" y="146.9">RETURN</text>
<text x="142.1" y="144.4">SW66</text>
<text x="246.4" y="153.3">FID1</text>
<text x="246.4" y="155.8">Fiducial</text>
<text x="274.3" y="151.4">SYM1</text>
<text x="35" y="159.6">SPACE</text>
<text x="35.5" y="157.1">SW67</text>
<text x="50.6" y="159.6">HOME</text>
<text x="50.7" y="157.1">SW68</text>
<text x="65.9" y="157.1">SW69</text>
<text x="66.9" y="159.6">INS</text>
<text x="81.2" y="157.1">SW70</text>
<text x="82" y="159.6">DEL</text>
<text x="96.4" y="157.1">SW71</text>
<text x="96.8" y="159.6">LEFT</text>
<text x="111.7" y="157.1">SW72</text>
<text x="112.9" y="159.6">UP</text>
<text x="126.7" y="159.6">DOWN</text>
<text x="126.9" y="157.1">SW73</text>
<text x="142" y="159.6">RIGHT</text>
<text x="142.1" y="157.1">SW74</text>
<text x="246.4" y="159.6">FID2</text>
<text x="246.4" y="162.2">Fiducial</text>
</g>
<g font-size="1.8" fill="#a90000">
<text x="200.4" y="24.2" transform="rotate(-90 200.4 24.2)">1</text>
<text x="202.9" y="24.2" transform="rotate(-90 202.9 24.2)">2</text>
<text x="205.5" y="24.2" transform="rotate(-90 205.5 24.2)">3</text>
<text x="208" y="24.2" transform="rotate(-90 208 24.2)">4</text>
<text x="210.6" y="24.2" transform="rotate(-90 210.6 24.2)">5</text>
<text x="213.1" y="24.2" transform="rotate(-90 213.1 24.2)">6</text>
<text x="215.6" y="24.2" transform="rotate(-90 215.6 24.2)">7</text>
<text x="218.2" y="24.2" transform="rotate(-90 218.2 24.2)">8</text>
<text x="220.7" y="24.2" transform="rotate(-90 220.7 24.2)">9</text>
<text x="223.3" y="24.8" transform="rotate(-90 223.3 24.8)">10</text>
<text x="225.8" y="24.8" transform="rotate(-90 225.8 24.8)">11</text>
<text x="228.3" y="24.8" transform="rotate(-90 228.3 24.8)">12</text>
<text x="230.9" y="24.8" transform="rotate(-90 230.9 24.8)">13</text>
<text x="233.4" y="24.8" transform="rotate(-90 233.4 24.8)">14</text>
<text x="236" y="24.8" transform="rotate(-90 236 24.8)">15</text>
<text x="238.5" y="24.8" transform="rotate(-90 238.5 24.8)">16</text>
<text x="241" y="24.8" transform="rotate(-90 241 24.8)">17</text>
<text x="243.6" y="24.8" transform="rotate(-90 243.6 24.8)">18</text>
<text x="246.1" y="24.8" transform="rotate(-90 246.1 24.8)">19</text>
<text x="248.7" y="24.8" transform="rotate(-90 248.7 24.8)">20</text>
<text x="251.2" y="24.8" transform="rotate(-90 251.2 24.8)">21</text>
<text x="253.7" y="24.8" transform="rotate(-90 253.7 24.8)">22</text>
<text x="256.3" y="24.8" transform="rotate(-90 256.3 24.8)">23</text>
<text x="258.8" y="24.8" transform="rotate(-90 258.8 24.8)">24</text>
</g>
<text font-size="1.8" fill="#000084" x="170.2" y="35.2">[1..17]</text>
<g font-size="1.8" fill="#0f0f0f">
<text x="200.3" y="30.5" transform="rotate(-90 200.3 30.5)">1</text>
<text x="202.9" y="30.5" transform="rotate(-90 202.9 30.5)">2</text>
<text x="205.4" y="30.5" transform="rotate(-90 205.4 30.5)">3</text>
<text x="207.9" y="30.5" transform="rotate(-90 207.9 30.5)">4</text>
<text x="210.5" y="30.5" transform="rotate(-90 210.5 30.5)">5</text>
<text x="213" y="30.5" transform="rotate(-90 213 30.5)">6</text>
<text x="215.6" y="30.5" transform="rotate(-90 215.6 30.5)">7</text>
<text x="218.1" y="30.5" transform="rotate(-90 218.1 30.5)">8</text>
<text x="220.6" y="30.5" transform="rotate(-90 220.6 30.5)">9</text>
<text x="223.2" y="30.5" transform="rotate(-90 223.2 30.5)">10</text>
<text x="225.7" y="30.5" transform="rotate(-90 225.7 30.5)">11</text>
<text x="228.3" y="30.5" transform="rotate(-90 228.3 30.5)">12</text>
<text x="230.8" y="30.5" transform="rotate(-90 230.8 30.5)">13</text>
<text x="233.3" y="30.5" transform="rotate(-90 233.3 30.5)">14</text>
<text x="235.9" y="30.5" transform="rotate(-90 235.9 30.5)">15</text>
<text x="238.4" y="30.5" transform="rotate(-90 238.4 30.5)">16</text>
<text x="241" y="30.5" transform="rotate(-90 241 30.5)">17</text>
<text x="162.6" y="41.6">14</text>
<text x="162.6" y="55.5">4</text>
<text x="162.6" y="68.2">17</text>
<text x="162.6" y="79.7">16</text>
<text x="162.6" y="92.4">3</text>
<text x="162.6" y="105.1">15</text>
<text x="162.6" y="117.8">8</text>
<text x="162.6" y="140.6">7</text>
<text x="162.6" y="153.3">6</text>
<text x="162.6" y="166">1</text>
<text x="162.6" y="163.5">2</text>
<text x="162.6" y="171.1">9</text>
<text x="162.6" y="168.6">5</text>
<text x="162.6" y="173.6">10</text>
<text x="162.6" y="178.7">13</text>
<text x="162.6" y="176.2">11</text>
<text x="162.6" y="181.3">12</text>
</g>
</svg>
